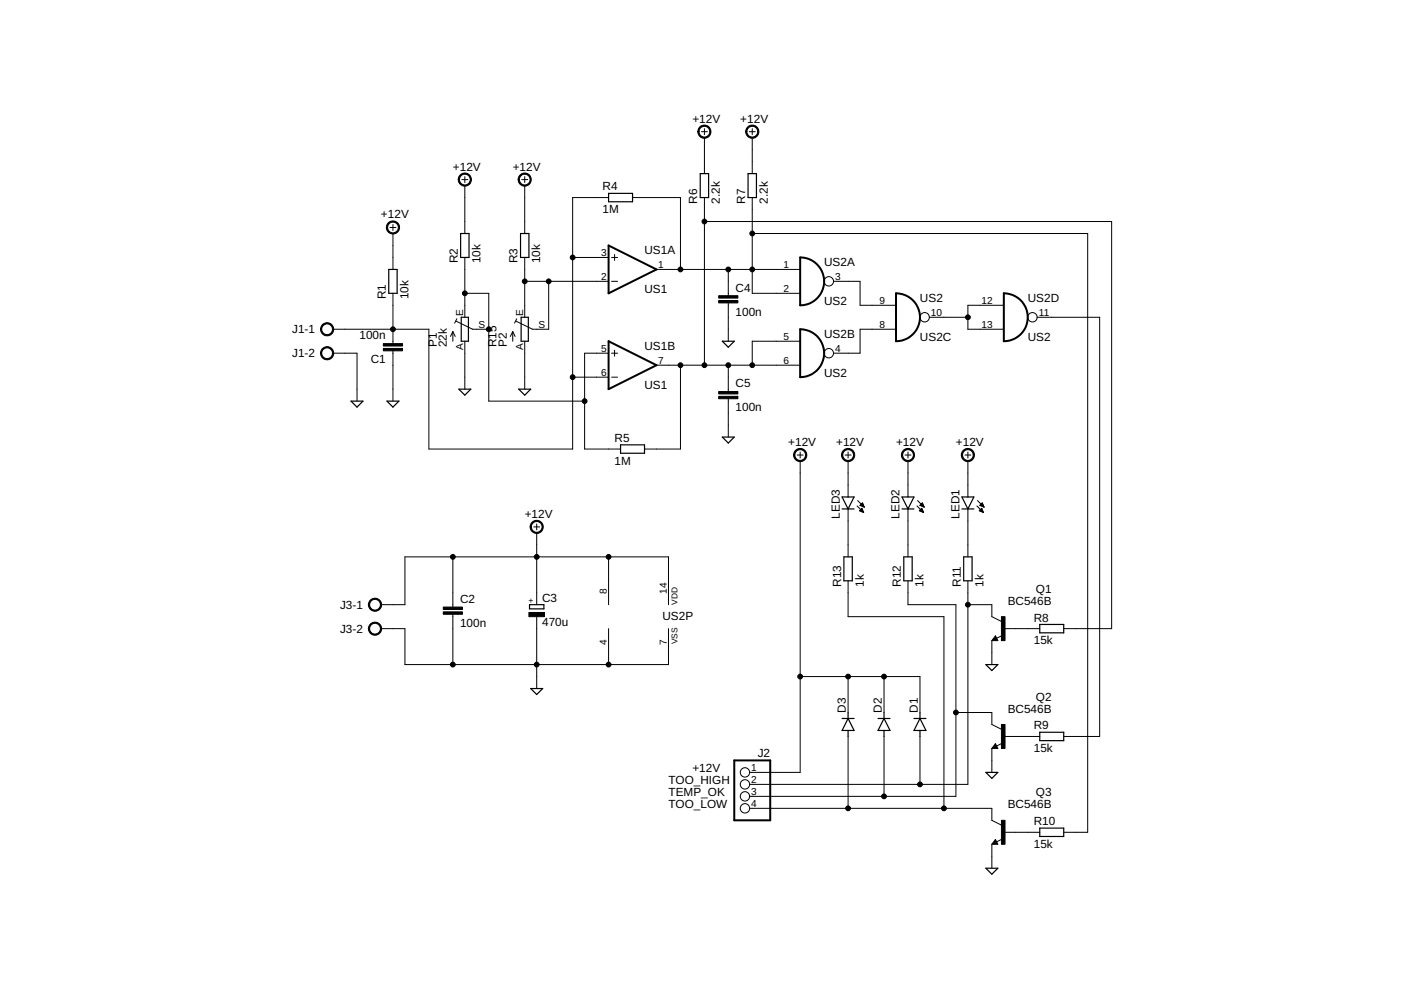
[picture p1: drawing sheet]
<svg xmlns="http://www.w3.org/2000/svg" width="297mm" height="210mm" viewBox="0 0 297 210" stroke-linecap="round" stroke-linejoin="round" font-family="sans-serif">
<path d="M129 52l10.2 5.1-10.2 5.1zM169.7 54.6a5.1 5.1 0 0 1 5 5.1 5.1 5.1 0 0 1-5 5zM129 72.3l10.2 5.1-10.2 5.1zM169.7 69.8a5.1 5.1 0 0 1 5 5.1 5.1 5.1 0 0 1-5 5.1zM190 62.2a5.1 5.1 0 0 1 5.1 5.1 5.1 5.1 0 0 1-5.1 5zM212.8 62.2a5.1 5.1 0 0 1 5.1 5.1 5.1 5.1 0 0 1-5.1 5zM155.7 161.2h7.6v12.7h-7.6z" fill="none" stroke="#000" stroke-width=".42"/>
<g fill="none" stroke="#000" stroke-width=".21">
<path d="M97.9 38.1h1.3M98.6 37.4v1.3M98.6 39.3v10.2M110.6 38.1h1.3M111.3 37.4v1.3M111.3 39.3v10.2M148.7 27.9h1.3M149.4 27.3v1.3M149.4 29.2v7.6M158.9 27.9h1.2M159.5 27.3v1.3M159.5 29.2v7.6"/>
<path d="M82.7 48.2h1.2M83.3 47.6v1.3M83.3 49.5v7.6M98.6 54.6v12.7M111.3 59.6h17.7M111.3 54.6v12.7M116.3 59.6v10.2h-3.4l-3.5-1.7M121.4 54.6h7.6M129 41.9h-7.6v53.3h-30.5v-25.4h-20.3M129.7 54.6h1.2M129.7 59.6h1.2M130.3 54v1.2"/>
<path d="M134.1 41.9h10.2v15.2M139.2 57.1h30.5M149.4 41.9v35.5M149.4 47h86.3v86.3h-10.2M154.4 57.1v5.6M159.5 41.9v20.3h10.2M159.5 49.5h71.1v127h-5.1M176.7 59.6h5.7v5.1h7.6M70.6 74.9h5.1v10.1M83.3 62.2v10.7M83.3 74.4v10.6M96 70.3v2"/>
<path d="M96 70.3l-.5 1M96 70.3l.5 1M96.7 68.1l3.5 1.7h3.4M96.9 67.6l-.5 .9M98.6 72.3v10.2M98.6 62.2h5v22.8h20.4M108.7 70.3v2M108.7 70.3l-.5 1M108.7 70.3l.5 1M109.6 67.6l-.5 .9M111.3 72.3v10.2M121.4 80h7.6"/>
<path d="M129 74.9h-5v20.3h7.6M129.7 74.9h1.2M129.7 80h1.2M130.3 74.3v1.2M139.2 77.4h30.5M144.3 77.4v17.8h-7.6M154.4 64.2v8.1M154.4 77.4v5.6M169.7 72.3h-10.2v5.1M190 69.8h-7.6v5.1h-5.7M197 67.3h8.2M212.8 64.7h-7.6v5.1h7.6"/>
<path d="M219.9 67.3h13.3v88.8h-7.7M154.4 84.5v8.2M169 96.5h1.3M169.7 97.7v66.1h-10.8M169.7 95.8v1.3M179.2 96.5h1.2M179.8 95.8v1.3M179.8 97.7v7.7M191.9 96.5h1.2M192.5 95.8v1.3M192.5 97.7v7.7M204.6 96.5h1.2"/>
<path d="M205.2 95.8v1.3M205.2 97.7v7.7M96 118.1v10.6M113.2 111.7h1.2M113.8 111.1v1.3M113.8 113v15.2M129 118.1v10.1M179.8 107.9v10.2M181.7 107.3l1.4 1.4M181.8 106.1l1.4 1.4M182.2 108.3l.5-.5 .4 .9zM182.3 108.2h.6"/>
<path d="M182.4 107.1h.7M182.4 107.1l.8 .4M182.4 108.4h.6M182.4 108.1h.5M182.5 107h.5M182.5 108h.3M182.6 106.9h.4M182.6 107.3h.5M182.6 108.5h.4M182.6 107.9h.2M182.7 106.8h.2M182.8 106.7h.1"/>
<path d="M182.9 106.6l.3 .9M182.9 106.6l-.5 .5M182.9 107.4h.3M182.9 108.6h.2M183.2 107.5h.1M192.5 107.9v10.2M194.4 107.3l1.4 1.4M194.5 106.1l1.4 1.4M194.9 108.3l.5-.5 .4 .9zM195 108.2h.6M195.1 107.1h.7M195.1 107.1l.8 .4"/>
<path d="M195.1 108.4h.6M195.1 108.1h.5M195.2 107h.5M195.2 108h.3M195.3 106.9h.4M195.3 107.3h.5M195.3 108.5h.4M195.3 107.9h.2M195.4 106.8h.2M195.5 106.7h.1M195.6 106.6l.3 .9M195.6 106.6l-.5 .5"/>
<path d="M195.6 107.4h.3M195.6 108.6h.2M195.9 107.5h.1M205.2 107.9v10.2M207.1 107.3l1.4 1.4M207.2 106.1l1.4 1.4M207.6 108.3l.5-.5 .4 .9zM207.7 108.2h.6M207.8 107.1l.8 .4M207.8 107.1h.7M207.8 108.4h.6M207.8 108.1h.5"/>
<path d="M207.9 107h.5M207.9 108h.3M208 106.9h.4M208 107.3h.5M208 108.5h.4M208 107.9h.2M208.1 106.8h.2M208.2 106.7h.1M208.3 106.6l.3 .9M208.3 106.6l-.5 .5M208.3 107.4h.3M208.3 108.6h.2"/>
<path d="M208.6 107.5h.1M80.8 133.3h5.1v7.6h55.8v-7.6M80.8 128.2h5.1v-10.1h55.8v10.1M96 130.2v10.7M113.8 130.7v15.3M129 133.3v7.6M179.8 123.1v7.6h20.3v40.7M192.5 123.1v5.1h10.2v40.6h-43.8M205.2 123.1v43.2h-46.3M205.2 128.2h5.1v2.5l2 1.1M210.3 135.8v5.1M211.1 134.8l.5 1h-1.3z"/>
<path d="M212.5 134.7l-1.2 .6M212.8 133.3h7.7M169.7 143.4h25.4v7.7M179.8 143.4v7.7M179.8 156.1v15.3M187.4 143.4v7.7M187.4 156.1v12.7M195.1 156.1v10.2M202.7 151.1h7.6v2.5l2 1M210.3 158.7v5.1M211.1 157.7l.5 1h-1.3zM212.5 157.6l-1.2 .6"/>
<path d="M212.8 156.1h7.7M158.9 171.4h51.4v2.5l2 1M210.3 179v5.1M211.1 178l.5 1h-1.3zM212.5 177.9l-1.2 .6M212.8 176.5h7.7"/>
<circle cx="175.7" cy="59.6" r=".99"/>
<circle cx="175.7" cy="74.9" r=".99"/>
<circle cx="196" cy="67.3" r=".99"/>
<circle cx="218.9" cy="67.3" r=".99"/>
<circle cx="157.9" cy="168.8" r=".99"/>
<circle cx="157.9" cy="163.8" r=".99"/>
<circle cx="157.9" cy="166.3" r=".99"/>
<circle cx="157.9" cy="171.4" r=".99"/>
</g>
<path d="M81.3 72.9h4v.5h-4zM81.3 73.9h4v.5h-4zM152.4 63.7h4v.5h-4zM152.4 62.7h4v.5h-4zM152.4 84h4v.5h-4zM152.4 83h4v.5h-4zM94 129.7h4v.5h-4zM94 128.7h4v.5h-4zM112.1 129.9h3.3v.8h-3.3zM212.3 130.7h.8v5.1h-.8zM212.3 153.6h.8v5.1h-.8zM212.3 173.9h.8v5.1h-.8z" fill="#000" stroke="#000" stroke-width=".21"/>
<g fill="none" stroke="#000" stroke-width=".25">
<path d="M148.5 36.8h1.7v5.1h-1.7zM158.6 36.8h1.8v5.1h-1.8zM82.4 57.1h1.8v5.1h-1.8zM97.7 49.5h1.7v5.1h-1.7zM110.4 49.5h1.7v5.1h-1.7zM129 41h5.1v1.8h-5.1zM97.8 67.3h1.5v5h-1.5zM110.5 67.3h1.5v5h-1.5zM153.1 72.3h2.6l-1.3 1.3zM74.4 85h2.6l-1.3 1.3zM82 85h2.6l-1.3 1.3zM97.3 82.5h2.5l-1.2 1.3z"/>
<path d="M110 82.5h2.5l-1.2 1.3zM131.6 94.3h5.1v1.8h-5.1zM153.1 92.7h2.6l-1.3 1.2zM178.5 107.9h2.6M178.5 105.4h2.6l-1.3 2.5zM178.9 118.1h1.8v5h-1.8zM191.2 107.9h2.6M191.2 105.4h2.6l-1.3 2.5zM191.6 118.1h1.8v5h-1.8zM203.9 105.4h2.6l-1.3 2.5zM203.9 107.9h2.6M204.3 118.1h1.8v5h-1.8z"/>
<path d="M112.3 128.2h3v.9h-3zM211.1 135.3l-.2 .3h.4l-.2-.5-.6 .6h.8M220.5 132.4h5v1.8h-5zM112.5 146h2.6l-1.3 1.3zM178.5 152.3h2.6M179.8 152.3l1.3 2.6h-2.6zM179.8 151.1v1.2M179.8 154.9v1.2M186.2 152.3h2.5M187.4 152.3l1.3 2.6h-2.5zM187.4 151.1v1.2M187.4 154.9v1.2"/>
<path d="M193.8 152.3h2.5M195.1 152.3l1.2 2.6h-2.5zM195.1 151.1v1.2M195.1 154.9v1.2M209 140.9h2.6l-1.3 1.3zM211.1 158.2l-.2 .2h.4l-.2-.5-.6 .7h.8M220.5 155.3h5v1.7h-5zM209 163.8h2.6l-1.3 1.2zM211.1 178.5l-.2 .3h.4l-.2-.6-.6 .7h.8M220.5 175.6h5v1.8h-5zM209 184.1h2.6l-1.3 1.3z"/>
</g>
<g fill="#000" stroke="#000" stroke-width=".21">
<path d="M97.5 37.1a1.39 1.39 0 0 1 2.2 .3 1.39 1.39 0 0 1-.8 2 1.39 1.39 0 0 1-1.7-1.3h.2a1.15 1.15 0 0 1 1.6-1.1 1.15 1.15 0 0 1 .3 1.9 1.15 1.15 0 0 1-1.8-.5l-.1-.3h-.2z" fill-rule="evenodd"/>
<path d="M110.2 37.1a1.39 1.39 0 0 1 2.2 .3 1.39 1.39 0 0 1-.8 2 1.39 1.39 0 0 1-1.7-1.3h.2a1.15 1.15 0 0 1 1.6-1.1 1.15 1.15 0 0 1 .3 1.9 1.15 1.15 0 0 1-1.8-.5l-.1-.3h-.2z" fill-rule="evenodd"/>
<path d="M148.3 27a1.4 1.4 0 0 1 2.2 .2 1.4 1.4 0 0 1-.8 2 1.4 1.4 0 0 1-1.7-1.3h.2a1.14 1.14 0 0 1 1.7-.9 1.14 1.14 0 0 1 .1 1.9 1.14 1.14 0 0 1-1.8-.7v-.3h-.2z" fill-rule="evenodd"/>
<path d="M158.5 27a1.4 1.4 0 0 1 2.2 .2 1.4 1.4 0 0 1-.8 2.1 1.4 1.4 0 0 1-1.8-1.4h.2a1.15 1.15 0 0 1 1.7-1.1 1.15 1.15 0 0 1 .2 1.9 1.15 1.15 0 0 1-1.8-.5l-.1-.3h-.2z" fill-rule="evenodd"/>
<path d="M82.3 47.3a1.4 1.4 0 0 1 2.2 .2 1.4 1.4 0 0 1-.8 2.1 1.4 1.4 0 0 1-1.8-1.4h.3a1.15 1.15 0 0 1 1.6-1 1.15 1.15 0 0 1 .3 1.9 1.15 1.15 0 0 1-1.9-.6v-.3h-.3z" fill-rule="evenodd"/>
<path d="M68.3 68.9a1.4 1.4 0 0 1 2.3 .2 1.4 1.4 0 0 1-.9 2.1 1.4 1.4 0 0 1-1.8-1.4h.3a1.15 1.15 0 0 1 1.6-1 1.15 1.15 0 0 1 .3 1.9 1.15 1.15 0 0 1-1.9-.6v-.3h-.3z" fill-rule="evenodd"/>
<path d="M68.3 73.9a1.4 1.4 0 0 1 2.3 .3 1.4 1.4 0 0 1-.9 2.1 1.4 1.4 0 0 1-1.8-1.4h.3a1.15 1.15 0 0 1 1.6-1.1 1.15 1.15 0 0 1 .3 1.9 1.15 1.15 0 0 1-1.9-.5v-.3h-.3z" fill-rule="evenodd"/>
<path d="M168.6 95.5a1.4 1.4 0 0 1 2.3 .3 1.4 1.4 0 0 1-.9 2 1.4 1.4 0 0 1-1.7-1.3h.2a1.15 1.15 0 0 1 1.6-1.1 1.15 1.15 0 0 1 .3 1.9 1.15 1.15 0 0 1-1.8-.5l-.1-.3h-.2z" fill-rule="evenodd"/>
<path d="M178.8 95.5a1.4 1.4 0 0 1 2.2 .3 1.4 1.4 0 0 1-.8 2 1.4 1.4 0 0 1-1.8-1.3h.3a1.15 1.15 0 0 1 1.6-1.1 1.15 1.15 0 0 1 .3 1.9 1.15 1.15 0 0 1-1.9-.5v-.3h-.3z" fill-rule="evenodd"/>
<path d="M191.5 95.5a1.39 1.39 0 0 1 2.2 .3 1.39 1.39 0 0 1-.8 2 1.39 1.39 0 0 1-1.8-1.3h.3a1.15 1.15 0 0 1 1.6-1.1 1.15 1.15 0 0 1 .3 1.9 1.15 1.15 0 0 1-1.9-.5v-.3h-.3z" fill-rule="evenodd"/>
<path d="M204.2 95.5a1.39 1.39 0 0 1 2.2 .3 1.39 1.39 0 0 1-.8 2 1.39 1.39 0 0 1-1.8-1.3h.3a1.14 1.14 0 0 1 1.6-1.1 1.14 1.14 0 0 1 .2 1.9 1.14 1.14 0 0 1-1.8-.5v-.3h-.3z" fill-rule="evenodd"/>
<path d="M112.8 110.8a1.39 1.39 0 0 1 2.2 .2 1.39 1.39 0 0 1-.8 2.1 1.39 1.39 0 0 1-1.8-1.4h.2a1.15 1.15 0 0 1 1.7-1.1 1.15 1.15 0 0 1 .2 1.9 1.15 1.15 0 0 1-1.8-.5l-.1-.3h-.2z" fill-rule="evenodd"/>
<path d="M78.5 127.3a1.4 1.4 0 0 1 2.2 .2 1.4 1.4 0 0 1-.8 2.1 1.4 1.4 0 0 1-1.8-1.4h.3a1.15 1.15 0 0 1 1.6-1 1.15 1.15 0 0 1 .3 1.9 1.15 1.15 0 0 1-1.9-.6v-.3h-.3z" fill-rule="evenodd"/>
<path d="M78.5 132.3a1.4 1.4 0 0 1 2.2 .3 1.4 1.4 0 0 1-.8 2.1 1.4 1.4 0 0 1-1.8-1.4h.3a1.15 1.15 0 0 1 1.6-1.1 1.15 1.15 0 0 1 .3 1.9 1.15 1.15 0 0 1-1.9-.5v-.3h-.3z" fill-rule="evenodd"/>
<circle cx="111.3" cy="59.6" r=".51"/>
<circle cx="116.3" cy="59.6" r=".51"/>
<circle cx="121.4" cy="54.6" r=".51"/>
<circle cx="144.3" cy="57.1" r=".51"/>
<circle cx="149.4" cy="47" r=".51"/>
<circle cx="154.4" cy="57.1" r=".51"/>
<circle cx="159.5" cy="49.5" r=".51"/>
<circle cx="159.5" cy="57.1" r=".51"/>
<circle cx="83.3" cy="69.8" r=".51"/>
<circle cx="98.6" cy="62.2" r=".51"/>
<circle cx="103.6" cy="69.8" r=".51"/>
<circle cx="121.4" cy="80" r=".51"/>
<circle cx="144.3" cy="77.4" r=".51"/>
<circle cx="149.4" cy="77.4" r=".51"/>
<circle cx="154.4" cy="77.4" r=".51"/>
<circle cx="159.5" cy="77.4" r=".51"/>
<circle cx="205.2" cy="67.3" r=".51"/>
<circle cx="124" cy="85" r=".51"/>
<circle cx="96" cy="118.1" r=".51"/>
<circle cx="113.8" cy="118.1" r=".51"/>
<circle cx="129" cy="118.1" r=".51"/>
<circle cx="205.2" cy="128.2" r=".51"/>
<circle cx="96" cy="140.9" r=".51"/>
<circle cx="113.8" cy="140.9" r=".51"/>
<circle cx="129" cy="140.9" r=".51"/>
<circle cx="169.7" cy="143.4" r=".51"/>
<circle cx="179.8" cy="143.4" r=".51"/>
<circle cx="187.4" cy="143.4" r=".51"/>
<circle cx="202.7" cy="151.1" r=".51"/>
<circle cx="179.8" cy="171.4" r=".51"/>
<circle cx="187.4" cy="168.8" r=".51"/>
<circle cx="195.1" cy="166.3" r=".51"/>
<circle cx="200.1" cy="171.4" r=".51"/>
</g>
<g font-size="2.5">
<text x="146.8" y="26">+12V</text>
<text x="157" y="26">+12V</text>
<text x="96" y="36.2">+12V</text>
<text x="108.7" y="36.2">+12V</text>
<text x="127.8" y="40.4">R4</text>
<text x="80.8" y="46.3">+12V</text>
<text x="127.8" y="45.2">1M</text>
<text x="147.8" y="43.2" transform="rotate(-90 147.8 43.2)">R6</text>
<text x="152.6" y="43.2" transform="rotate(-90 152.6 43.2)">2.2k</text>
<text x="158" y="43.2" transform="rotate(-90 158 43.2)">R7</text>
<text x="162.8" y="43.2" transform="rotate(-90 162.8 43.2)">2.2k</text>
<text x="136.6" y="53.9">US1A</text>
<text x="97.1" y="55.8" transform="rotate(-90 97.1 55.8)">R2</text>
<text x="101.9" y="55.8" transform="rotate(-90 101.9 55.8)">10k</text>
<text x="109.8" y="55.8" transform="rotate(-90 109.8 55.8)">R3</text>
<text x="114.6" y="55.8" transform="rotate(-90 114.6 55.8)">10k</text>
<text x="174.7" y="56.5">US2A</text>
<text x="81.8" y="63.5" transform="rotate(-90 81.8 63.5)">R1</text>
<text x="86.6" y="63.5" transform="rotate(-90 86.6 63.5)">10k</text>
<text x="136.6" y="62.2">US1</text>
<text x="155.9" y="61.8">C4</text>
<text x="174.7" y="64.7">US2</text>
<text x="195.1" y="64">US2</text>
<text x="217.9" y="64.1">US2D</text>
<text x="61.9" y="70.7">J1-1</text>
<text x="76.2" y="72">100n</text>
<text x="155.9" y="66.9">100n</text>
<text x="174.7" y="71.7">US2B</text>
<text x="61.9" y="75.8">J1-2</text>
<text x="78.6" y="77.1">C1</text>
<text x="92.6" y="73.6" transform="rotate(-90 92.6 73.6)">P1</text>
<text x="94.7" y="73.6" transform="rotate(-90 94.7 73.6)">22k</text>
<text x="105.3" y="73.6" transform="rotate(-90 105.3 73.6)">R15</text>
<text x="107.4" y="73.6" transform="rotate(-90 107.4 73.6)">P2</text>
<text x="136.6" y="74.3">US1B</text>
<text x="195.1" y="72.2">US2C</text>
<text x="217.9" y="72.4">US2</text>
<text x="136.6" y="82.5">US1</text>
<text x="155.9" y="82.1">C5</text>
<text x="174.7" y="80">US2</text>
<text x="155.9" y="87.2">100n</text>
<text x="130.3" y="93.7">R5</text>
<text x="167.1" y="94.6">+12V</text>
<text x="177.3" y="94.6">+12V</text>
<text x="190" y="94.6">+12V</text>
<text x="202.7" y="94.6">+12V</text>
<text x="130.3" y="98.5">1M</text>
<text x="111.3" y="109.8">+12V</text>
<text x="178" y="109.9" transform="rotate(-90 178 109.9)">LED3</text>
<text x="190.7" y="109.9" transform="rotate(-90 190.7 109.9)">LED2</text>
<text x="203.4" y="109.9" transform="rotate(-90 203.4 109.9)">LED1</text>
<text x="178.3" y="124.4" transform="rotate(-90 178.3 124.4)">R13</text>
<text x="183.1" y="124.4" transform="rotate(-90 183.1 124.4)">1k</text>
<text x="191" y="124.4" transform="rotate(-90 191 124.4)">R12</text>
<text x="195.8" y="124.4" transform="rotate(-90 195.8 124.4)">1k</text>
<text x="203.7" y="124.4" transform="rotate(-90 203.7 124.4)">R11</text>
<text x="208.5" y="124.4" transform="rotate(-90 208.5 124.4)">1k</text>
<text x="219.6" y="125.7">Q1</text>
<text x="72.1" y="129.1">J3-1</text>
<text x="97.5" y="127.8">C2</text>
<text x="114.9" y="127.7">C3</text>
<text x="140.5" y="131.4">US2P</text>
<text x="213.6" y="128.2">BC546B</text>
<text x="219.2" y="131.8">R8</text>
<text x="72.1" y="134.2">J3-2</text>
<text x="97.5" y="132.9">100n</text>
<text x="114.9" y="132.8">470u</text>
<text x="219.2" y="136.6">15k</text>
<text x="219.6" y="148.5">Q2</text>
<text x="179.3" y="151.1" transform="rotate(-90 179.3 151.1)">D3</text>
<text x="187" y="151.1" transform="rotate(-90 187 151.1)">D2</text>
<text x="194.6" y="151.1" transform="rotate(-90 194.6 151.1)">D1</text>
<text x="213.6" y="151.1">BC546B</text>
<text x="219.2" y="154.7">R9</text>
<text x="160.7" y="160.6">J2</text>
<text x="219.2" y="159.4">15k</text>
<text x="141.7" y="166.3">TOO_HIGH</text>
<text x="146.8" y="163.8">+12V</text>
<text x="141.7" y="171.4">TOO_LOW</text>
<text x="141.7" y="168.8">TEMP_OK</text>
<text x="213.6" y="171.4">BC546B</text>
<text x="219.6" y="168.8">Q3</text>
<text x="219.2" y="179.8">15k</text>
<text x="219.2" y="175">R10</text>
</g>
<g font-size="2.1">
<text x="127.5" y="59.3">2</text>
<text x="127.5" y="54.2">3</text>
<text x="139.5" y="56.8">1</text>
<text x="166.1" y="56.8">1</text>
<text x="177.1" y="59.3">3</text>
<text x="166.1" y="61.8">2</text>
<text x="186.5" y="64.4">9</text>
<text x="208.1" y="64.4">12</text>
<text x="98.2" y="66.9" transform="rotate(-90 98.2 66.9)">E</text>
<text x="101.4" y="69.5">S</text>
<text x="110.9" y="66.9" transform="rotate(-90 110.9 66.9)">E</text>
<text x="114.1" y="69.5">S</text>
<text x="166.1" y="72">5</text>
<text x="186.5" y="69.5">8</text>
<text x="197.4" y="66.9">10</text>
<text x="208.1" y="69.5">13</text>
<text x="220.2" y="66.9">11</text>
<text x="98.2" y="74.1" transform="rotate(-90 98.2 74.1)">A</text>
<text x="110.9" y="74.1" transform="rotate(-90 110.9 74.1)">A</text>
<text x="127.5" y="74.5">5</text>
<text x="139.5" y="77.1">7</text>
<text x="166.1" y="77.1">6</text>
<text x="177.1" y="74.5">4</text>
<text x="127.5" y="79.6">6</text>
<text x="128.7" y="125.9" transform="rotate(-90 128.7 125.9)">8</text>
<text x="141.4" y="125.9" transform="rotate(-90 141.4 125.9)">14</text>
<text x="128.7" y="136.8" transform="rotate(-90 128.7 136.8)">4</text>
<text x="141.4" y="136.8" transform="rotate(-90 141.4 136.8)">7</text>
<text x="159.3" y="163.4">1</text>
<text x="159.3" y="165.9">2</text>
<text x="159.3" y="168.5">3</text>
<text x="159.3" y="171">4</text>
</g>
<g font-size="1.8">
<text x="113.2" y="127.8" transform="rotate(-90 113.2 127.8)">+</text>
<text x="143.6" y="128.2" transform="rotate(-90 143.6 128.2)">VDD</text>
<text x="143.6" y="136.6" transform="rotate(-90 143.6 136.6)">VSS</text>
</g>
</svg>
